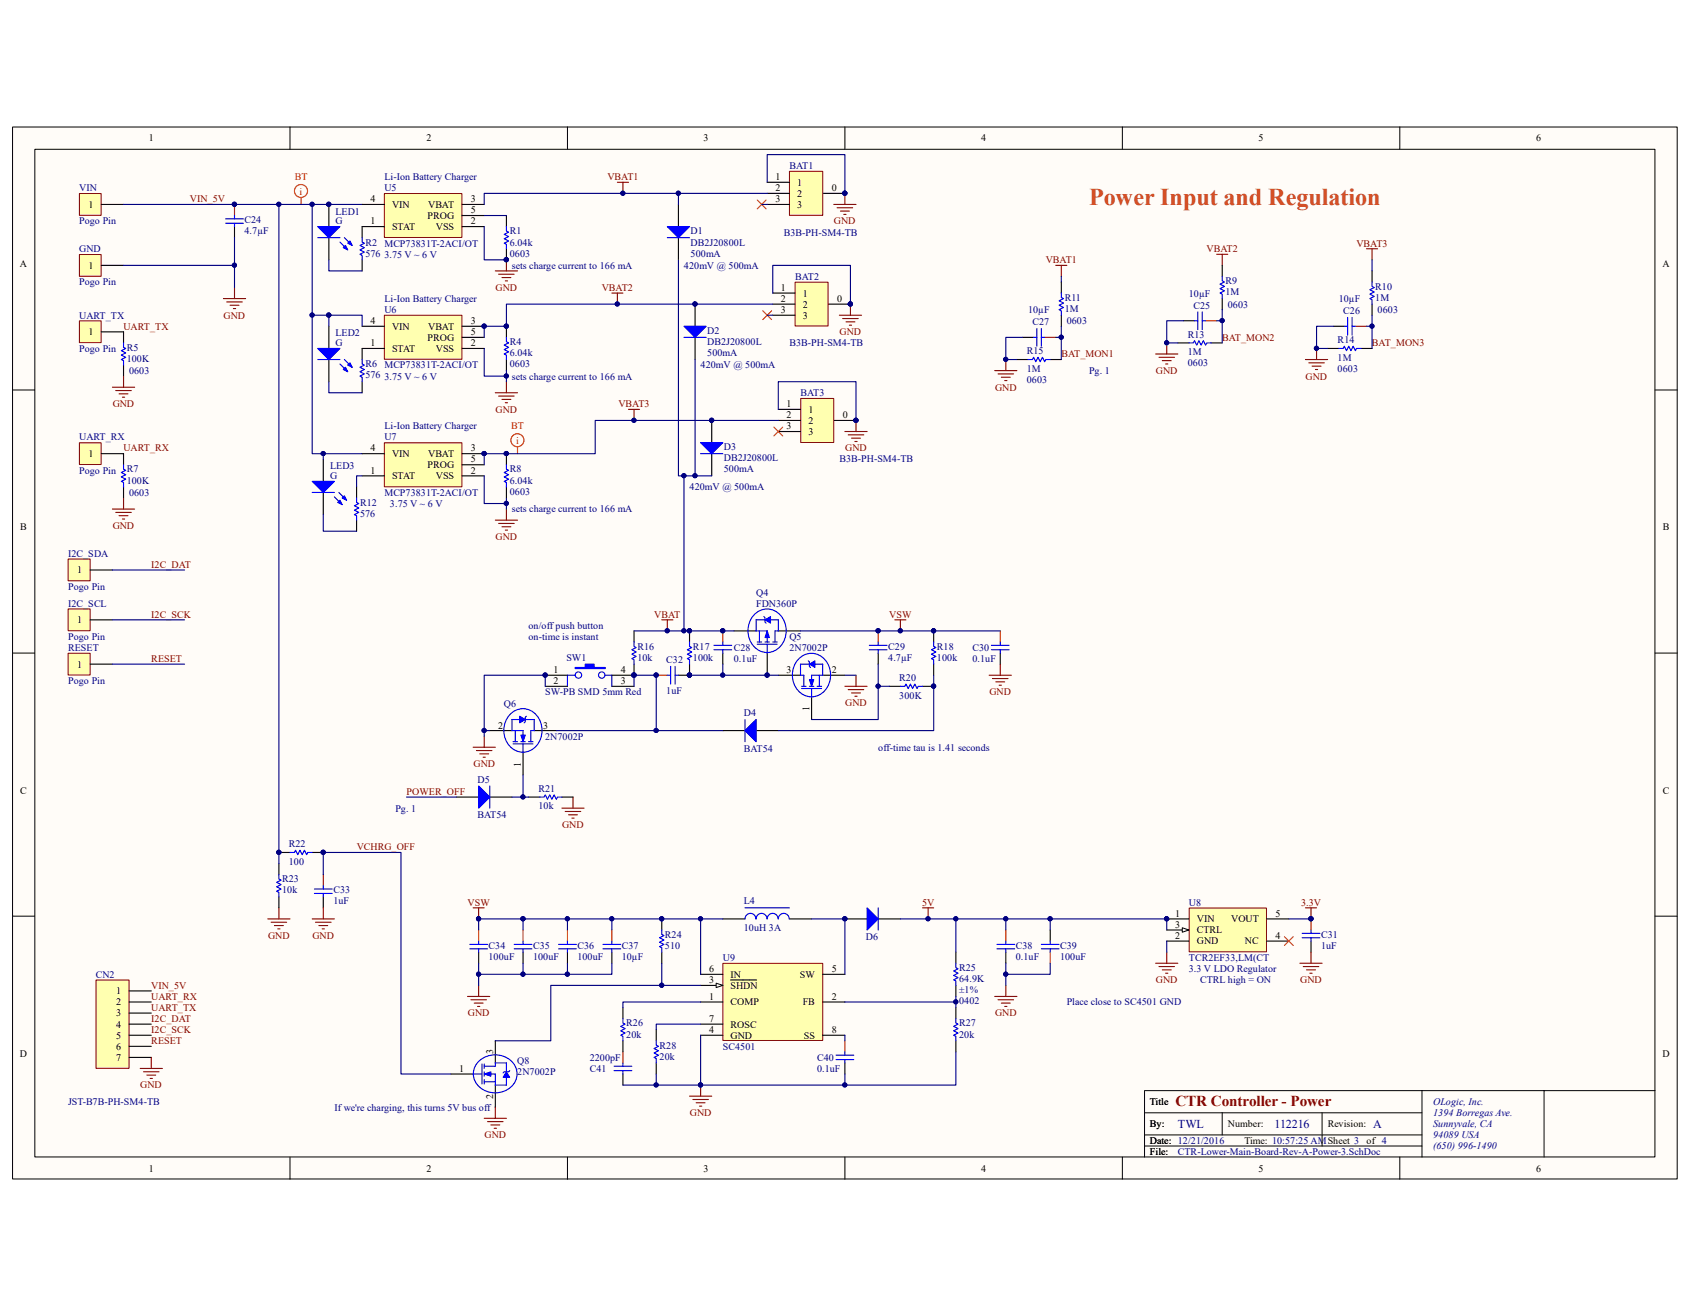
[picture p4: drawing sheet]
<svg xmlns="http://www.w3.org/2000/svg" width="279mm" height="216mm" viewBox="0 0 279 216" stroke-linecap="round" stroke-linejoin="round" font-family="sans-serif">
<path d="M2.1 21h275.2v173.9h-275.2z" fill="#fffcf8"/>
<path d="M2.1 21h275.2v173.9h-275.2z" fill="none" stroke="#000" stroke-width=".17"/>
<path d="M5.8 24.7h267.8v166.6h-267.8z" fill="#fffcf8"/>
<g fill="none" stroke="#000" stroke-width=".17">
<path d="M5.8 24.7h267.8v166.6h-267.8zM47.9 21v3.6M93.8 21v3.6M139.7 21v3.6M185.6 21v3.6M231.4 21v3.6M2.1 64.5h3.6M273.6 64.5h3.7M2.1 108h3.6M273.6 108h3.7M2.1 151.5h3.6M273.6 151.5h3.7"/>
<path d="M47.9 191.3v3.6M93.8 191.3v3.6M139.7 191.3v3.6M185.6 191.3v3.6M189.2 184h45.9M189.2 189.5h45.9M189.2 187.6h45.9M202.1 184v3.6M218.6 184v5.5M231.4 191.3v3.6M235.1 180.3v11M255.3 180.3h-66.1v11"/>
<path d="M273.6 180.3h-18.3v11"/>
</g>
<path d="M38.8 33.8v1.8" fill="none" stroke="#bf0000" stroke-width=".18"/>
<circle cx="38.8" cy="33.8" r=".34" fill="#000080" stroke="#000080" stroke-width=".17"/>
<path d="M38.8 37.5v1.8M53.4 75.9v3.7M53.4 81.4v3.7" fill="none" stroke="#000" stroke-width=".18"/>
<path d="M37.3 36.9h2.9M37.3 36.2h2.9M38.8 35.6v.6M38.8 36.9v.6" fill="none" stroke="#00f" stroke-width=".18"/>
<path d="M51.6 79.6h3.7l-1.9 1.8z" fill="#00f"/>
<path d="M51.6 79.6h3.7l-1.9 1.8zM55.3 82.1l1.3 1.3M56 81.4l1.3 1.3" fill="none" stroke="#00f" stroke-width=".18"/>
<path d="M55.8 83.1l.4-.4 .4 .7z" fill="#00f"/>
<path d="M55.8 83.1l.4-.4 .4 .7z" fill="none" stroke="#00f" stroke-width=".18"/>
<path d="M56.9 82l.4 .7-.7-.4z" fill="#00f"/>
<g fill="none" stroke="#00f" stroke-width=".18">
<path d="M51.6 81.4h3.7M56.9 82l.4 .7-.7-.4zM59 82.3v.8l.3 .1-.7 .4 .7 .4-.7 .3 .7 .4-.7 .4 .4 .2v.7M132.5 113.8h3.3M132.5 113.5h.8M132.9 111.6v1.9M133.8 113.5h.7M134.2 113.8v1.5M135.1 113.5h.7M135.5 111.6v1.9M136 111.6h-1.8v1.9M143.7 107.4h3"/>
<path d="M143.7 106.7h3M145.2 106.1v.6M145.2 107.4v.6M163.9 107.4h2.9M163.9 106.7h2.9M165.4 106.1v.6M165.4 107.4v.6M46.1 144.6v.7l.4 .2-.8 .4 .8 .3-.8 .4 .8 .4-.8 .3 .4 .2v.7M47.9 140.9h.8l.2-.3 .3 .7 .4-.7 .4 .7 .3-.7 .4 .7 .2-.4h.7M52 147.7h2.9M52 147h2.9M53.4 146.4v.6"/>
<path d="M53.4 147.7v.5"/>
</g>
<g fill="none" stroke="#800000" stroke-width=".18">
<path d="M36.9 49.4h3.7M37.5 49.9h2.6M38 50.5h1.5M38.6 51h.4M38.8 47.5v1.9M109.4 102.5h1.8M110.3 102.5v1.8M139.7 113.5h3.7M140.2 114h2.6M140.8 114.6h1.5M141.3 115.1h.4M141.5 111.6v1.9"/>
<path d="M163.5 111.6h3.7M164.1 112.2h2.6M164.6 112.7h1.5M165.2 113.3h.4M165.4 109.8v1.8M78.2 123.5h3.7M78.8 124.1h2.5M79.3 124.6h1.5M79.9 125.2h.3M80.1 121.7v1.8M92.9 133.6h3.7M93.4 134.1h2.6"/>
<path d="M94 134.7h1.5M94.5 135.2h.4M94.7 131.8v1.8M44.3 151.9h3.6M44.8 152.5h2.6M45.4 153h1.4M45.9 153.6h.4M46.1 150.1v1.8M51.6 151.9h3.7M52.2 152.5h2.5M52.7 153h1.5M53.3 153.6h.3"/>
<path d="M53.4 150.1v1.8"/>
</g>
<path d="M59 80.5v1.8M59 86v1.8M128.7 111.6h3.6M134.2 115.3v3.6M136 111.6h3.7M145.2 108v1.8M165.4 108v1.8M46.1 140.9h1.8M46.1 142.8v1.8M46.1 148.2v1.9M51.6 140.9h1.8M53.4 148.2v1.9" fill="none" stroke="#000" stroke-width=".18"/>
<path d="M145.2 104.3v1.8M165.4 104.3v1.8M53.4 144.6v1.8" fill="none" stroke="#bf0000" stroke-width=".18"/>
<g fill="#000080" stroke="#000080" stroke-width=".17">
<circle cx="145.2" cy="104.3" r=".34"/>
<circle cx="110.3" cy="104.3" r=".34"/>
<circle cx="46.1" cy="140.9" r=".34"/>
<circle cx="53.4" cy="140.9" r=".34"/>
</g>
<g fill="none" stroke="#f00" stroke-width=".18">
<path d="M49.8 32.7v1.1M85.6 73.9v1.1"/>
<circle cx="49.8" cy="31.6" r="1.08"/>
<circle cx="85.5" cy="72.8" r="1.08"/>
</g>
<path d="M133.8 112.4h.7l-.3 1.1z" fill="#00f"/>
<path d="M133.8 112.4h.7l-.3 1.1z" fill="none" stroke="#00f" stroke-width=".17"/>
<path d="M133.8 109.8h-1.5v1.8h.6M134.7 109.8h1.3v1.8" fill="none" stroke="#00f" stroke-width=".18"/>
<path d="M133.8 109.8l.9-.6v1.1z" fill="#00f"/>
<path d="M133.8 109.8l.9-.6v1.1z" fill="none" stroke="#00f" stroke-width=".17"/>
<path d="M125.2 106.5h3.3M125.2 106.1h.7M125.6 104.3v1.8M126.5 102.5h-1.5v1.8h1.8v1.8M126.5 106.1h.7M126.8 106.5v1.5M127.4 102.5h1.3v1.8M127.8 106.1h.7M128.1 104.3v1.8M131.9 109.1a2.98 2.98 0 0 1 5.2 1.1 3.6 3.6 0 0 1-2.9 5 3.6 3.6 0 0 1-2.7-5.6zM133.6 109.2l.2 .2v.8l.2 .1" fill="none" stroke="#00f" stroke-width=".18"/>
<path d="M121.3 104.3h3.7M126.8 108v3.6M128.7 104.3h3.6" fill="none" stroke="#000" stroke-width=".18"/>
<circle cx="126.8" cy="111.6" r=".34" fill="#000080" stroke="#000080" stroke-width=".17"/>
<path d="M126.5 102.5l.9-.6v1.1z" fill="#00f"/>
<path d="M126.5 102.5l.9-.6v1.1z" fill="none" stroke="#00f" stroke-width=".17"/>
<path d="M124.6 101.7a2.98 2.98 0 0 1 5.1 1.2 3.6 3.6 0 0 1-2.9 5 3.6 3.6 0 0 1-2.6-5.6zM126.3 101.9l.2 .2v.7l.2 .2M128.1 104.3h.6" fill="none" stroke="#00f" stroke-width=".18"/>
<path d="M126.8 104.3l.4 1.1h-.7z" fill="#00f"/>
<path d="M126.8 104.3l.4 1.1h-.7z" fill="none" stroke="#00f" stroke-width=".17"/>
<circle cx="126.8" cy="111.6" r=".34" fill="#000080" stroke="#000080" stroke-width=".17"/>
<path d="M119.5 120.8h3.7M125 120.8h3.7" fill="none" stroke="#000" stroke-width=".18"/>
<path d="M123.2 120.8l1.8-1.9v3.7z" fill="#00f"/>
<g fill="none" stroke="#00f" stroke-width=".18">
<path d="M95.1 111.6h-1.3v1.9M100.1 111.6h1.1v1.9M110.3 111.6h.6M110.9 110.2v2.9M111.6 110.2v2.9M111.6 111.6h.6M114 106.1v.8l.4 .1-.8 .4 .8 .4-.8 .3 .8 .4-.8 .4 .4 .2v.7M123.2 118.9v3.7M123.2 120.8l1.8-1.9v3.7z"/>
<circle cx="95.6" cy="111.6" r=".53"/>
<circle cx="99.5" cy="111.6" r=".53"/>
</g>
<path d="M90.1 111.6h3.7M90.1 113.5h3.7M101.2 111.6h3.6M101.2 113.5h3.6M114 104.3v1.8M114 109.8v1.8h-1.8" fill="none" stroke="#000" stroke-width=".18"/>
<g fill="#000080" stroke="#000080" stroke-width=".17">
<circle cx="114" cy="104.3" r=".34"/>
<circle cx="114" cy="111.6" r=".34"/>
<circle cx="108.5" cy="111.6" r=".34"/>
<circle cx="90.1" cy="111.6" r=".34"/>
<circle cx="104.8" cy="111.6" r=".34"/>
</g>
<path d="M108.5 111.6h1.8" fill="none" stroke="#bf0000" stroke-width=".18"/>
<path d="M95.1 110.3h1.7v-.5h1.4v.5h1.9v.2h-5z" fill-rule="evenodd" fill="#00f"/>
<path d="M95.1 110.3h1.7v-.5h1.4v.5h1.9v.2h-5zM104.8 106.1v.8l.4 .1-.7 .4 .7 .4-.7 .3 .7 .4-.7 .4 .3 .2v.7M84.6 120.8h1.9v1.8M84.8 123h3.3M84.8 122.6h.8M85.2 120.8v1.8M86.1 122.6h.7M86.5 123v1.4M87.4 122.6h.7M87.8 120.8v1.8" fill="none" stroke="#00f" stroke-width=".18"/>
<g fill="#000080" stroke="#000080" stroke-width=".17">
<circle cx="90.1" cy="111.6" r=".34"/>
<circle cx="104.8" cy="111.6" r=".34"/>
</g>
<path d="M104.8 104.3v1.8M104.8 109.8v1.8M81 120.8h3.6M86.5 124.4v3.7M88.3 120.8h3.7" fill="none" stroke="#000" stroke-width=".18"/>
<path d="M86.1 121.5h.7l-.3 1.1z" fill="#00f"/>
<path d="M86.1 121.5h.7l-.3 1.1z" fill="none" stroke="#00f" stroke-width=".17"/>
<path d="M85.9 118.9h-1.3v1.9M86.8 118.9h1.5v1.9h-.5" fill="none" stroke="#00f" stroke-width=".18"/>
<path d="M85.9 118.4l.9 .5-.9 .6z" fill="#00f"/>
<path d="M85.9 118.4l.9 .5-.9 .6z" fill="none" stroke="#00f" stroke-width=".17"/>
<path d="M84.2 118.2a2.98 2.98 0 0 1 5.2 1.2 3.6 3.6 0 0 1-2.9 5 3.6 3.6 0 0 1-2.7-5.7zM87 118.4l-.2 .2v.7l-.1 .2M118 107.4h3M118 106.7h3M119.5 106.1v.6M119.5 107.4v.6M148.9 113.5h.7l.2-.4 .3 .7 .4-.7 .4 .7 .3-.7 .4 .7 .2-.3h.7M154.4 106.1v.8l.3 .1-.7 .4 .7 .4-.7 .3 .7 .4-.7 .4 .4 .2v.7M89.2 131.8h.8l.1-.4 .4 .7 .4-.7 .3 .7 .4-.7 .4 .7 .2-.3h.7" fill="none" stroke="#00f" stroke-width=".18"/>
<path d="M119.5 108v1.8M147 113.5h1.9M152.5 113.5h1.9M154.4 104.3v1.8M154.4 109.8v1.8M75.5 131.8h3.6M81 131.8h3.6M87.4 131.8h1.8M92.9 131.8h1.8" fill="none" stroke="#000" stroke-width=".18"/>
<path d="M119.5 104.3v1.8" fill="none" stroke="#bf0000" stroke-width=".18"/>
<g fill="#000080" stroke="#000080" stroke-width=".17">
<circle cx="119.5" cy="104.3" r=".34"/>
<circle cx="154.3" cy="104.3" r=".34"/>
<circle cx="154.3" cy="113.4" r=".34"/>
<circle cx="141.5" cy="69.5" r=".34"/>
</g>
<path d="M139.7 71.3h3.7M140.2 71.9h2.6M140.8 72.4h1.5M141.3 73h.4M141.5 69.5v1.8" fill="none" stroke="#800000" stroke-width=".18"/>
<path d="M79.1 129.9l1.9 1.9-1.9 1.8z" fill="#00f"/>
<path d="M79.1 129.9l1.9 1.9-1.9 1.8zM81 129.9v3.7" fill="none" stroke="#00f" stroke-width=".18"/>
<path d="M147.9 102.5h1.9M148.9 102.5v1.8" fill="none" stroke="#800000" stroke-width=".18"/>
<circle cx="148.8" cy="104.3" r=".34" fill="#000080" stroke="#000080" stroke-width=".17"/>
<path d="M119.5 159.3h16.5v12.7h-16.5z" fill="#ffffb0"/>
<path d="M119.5 159.3h16.5v12.7h-16.5z" fill="none" stroke="#800000" stroke-width=".17"/>
<path d="M115.8 165.6h3.7M115.8 162.9h3.7M136 165.6h3.7" fill="none" stroke="#000" stroke-width=".18"/>
<path d="M118.4 162.5l1.1 .4-1.1 .4z" fill="#fffcf8"/>
<path d="M118.4 162.5l1.1 .4-1.1 .4z" fill="none" stroke="#000" stroke-width=".17"/>
<g fill="none" stroke="#000" stroke-width=".18">
<path d="M79.1 157.4v1.8M86.5 157.4v1.8M93.8 157.4v1.8M101.2 157.4v1.8M119.5 151.9h3.7M130.5 151.9h3.7M139.7 151.9h3.7M145.2 151.9h3.7M166.3 157.4v1.8M173.6 153.7v1.9M103 166.6v1.8M103 172.1v1.8"/>
<path d="M103 177.5v1.9M108.5 170.2v1.9M108.5 175.7v1.8M115.8 171.1h3.7M115.8 161.1h3.7M115.8 169.3h3.7M120.8 162h.8M121.7 162h3.4M136 171.1h3.7M136 161.1h3.7M139.7 175.7v1.8"/>
</g>
<g fill="none" stroke="#00f" stroke-width=".18">
<path d="M77.7 156.9h2.9M77.7 156.1h2.9M79.1 155.6v.5M79.1 156.9v.5M85 156.9h2.9M85 156.1h2.9M86.5 155.6v.5M86.5 156.9v.5M92.3 156.9h3M92.3 156.1h3M93.8 155.6v.5M93.8 156.9v.5"/>
<path d="M99.7 156.9h2.9M99.7 156.1h2.9M101.2 155.6v.5M101.2 156.9v.5M123.2 150.1h7.3M123.2 151.9a.9 .9 0 0 1 .9-.9 .9 .9 0 0 1 .9 .9 .92 .92 0 0 1 .9-.9 .92 .92 0 0 1 .9 .9M126.8 151.9a.9 .9 0 0 1 .9-.9 .9 .9 0 0 1 .9 .9M128.7 151.9a.9 .9 0 0 1 .9-.9 .9 .9 0 0 1 .9 .9M164.8 156.9h3M164.8 156.1h3M166.3 155.6v.5M166.3 156.9v.5"/>
<path d="M172.2 156.9h2.9M172.2 156.1h2.9M173.6 155.6v.5M173.6 156.9v.5M101.5 177h3M101.5 176.3h3M103 175.7v.6M103 177v.5M103 168.4v.7l.4 .2-.8 .4 .8 .3-.8 .4 .8 .4-.8 .3 .4 .2v.8M108.5 172.1v.7l.4 .2-.8 .3 .8 .4-.8 .4 .8 .3-.8 .4 .4 .2v.7M138.2 175.2h2.9M138.2 174.4h2.9"/>
<path d="M139.7 173.9v.5M139.7 175.2v.5"/>
</g>
<path d="M101.2 153.7v1.9M166.3 153.7v1.9M103 173.9v1.8M139.7 172.1v1.8" fill="none" stroke="#bf0000" stroke-width=".18"/>
<g fill="none" stroke="#800000" stroke-width=".18">
<path d="M77.3 164.7h3.7M77.9 165.3h2.5M78.4 165.8h1.5M79 166.4h.3M79.1 162.9v1.8M115.8 179.4v1.8M164.5 164.7h3.6M165 165.3h2.6M165.6 165.8h1.4M166.1 166.4h.4M166.3 162.9v1.8M114 181.2h3.7"/>
<path d="M114.5 181.8h2.6M115.1 182.3h1.5M115.6 182.9h.4"/>
</g>
<g fill="#000080" stroke="#000080" stroke-width=".17">
<circle cx="115.8" cy="179.4" r=".34"/>
<circle cx="139.7" cy="151.9" r=".34"/>
</g>
<path d="M79.1 153.7v1.9M86.5 153.7v1.9M93.8 153.7v1.9M173.6 157.4v1.8" fill="none" stroke="#de4f16" stroke-width=".18"/>
<path d="M143.4 150.1l1.8 1.8-1.8 1.8z" fill="#00f"/>
<g fill="none" stroke="#00f" stroke-width=".18">
<path d="M109.4 153.7v.8l.4 .2-.8 .3 .8 .4-.8 .4 .8 .3-.8 .4 .4 .2v.7M143.4 150.1l1.8 1.8-1.8 1.8zM145.2 150.1v3.6M158 159.2v.8l.4 .2-.7 .3 .7 .4-.7 .4 .7 .3-.7 .4 .3 .2v.7M78.2 177.5h1.5M79.7 175.9v3.3M80.1 176.3h1.8M80.1 177.5h1.8v1.9M80.1 178.8h1.8M80.1 175.9v.7M80.1 177.2v.7M80.1 178.5v.7"/>
<path d="M158 168.4v.7l.4 .2-.7 .4 .7 .3-.7 .4 .7 .4-.7 .3 .3 .2v.8"/>
</g>
<g fill="#000080" stroke="#000080" stroke-width=".17">
<circle cx="139.7" cy="151.9" r=".34"/>
<circle cx="109.4" cy="151.9" r=".34"/>
</g>
<path d="M109.4 151.9v1.8M109.4 157.4v1.8M158 157.4v1.8M74.5 177.5h3.7M81.9 172.1v3.6M81.9 179.4v3.6M158 162.9v1.8M158 166.6v1.8M158 172.1v1.8" fill="none" stroke="#000" stroke-width=".18"/>
<path d="M80.1 177.5l1.1-.3v.7z" fill="#00f"/>
<path d="M80.1 177.5l1.1-.3v.7z" fill="none" stroke="#00f" stroke-width=".17"/>
<path d="M81.9 176.3v-.6h1.8v1.5M83.7 178.1v1.3h-1.8" fill="none" stroke="#00f" stroke-width=".18"/>
<path d="M83.7 177.2l.6 .9h-1.1z" fill="#00f"/>
<path d="M83.7 177.2l.6 .9h-1.1z" fill="none" stroke="#00f" stroke-width=".17"/>
<path d="M79.3 175.3a3.8 3.8 0 0 1 6.1 1.6 3.4 3.4 0 0 1-4.3 3.7 3 3 0 0 1-2.6-2 3 3 0 0 1 .8-3.3zM84.3 177l-.2 .2h-.7l-.2 .2" fill="none" stroke="#00f" stroke-width=".18"/>
<path d="M78.2 150.1h1.9M79.1 150.1v1.8M152.5 150.1h1.9M153.4 150.1v1.8M80.1 184.9h3.6M80.6 185.4h2.6M81.2 186h1.4M81.7 186.5h.4M81.9 183v1.9" fill="none" stroke="#800000" stroke-width=".18"/>
<g fill="#000080" stroke="#000080" stroke-width=".17">
<circle cx="79.1" cy="151.9" r=".34"/>
<circle cx="153.4" cy="151.9" r=".34"/>
</g>
<path d="M11.3 108h3.6v3.6h-3.6z" fill="#ffffb0"/>
<path d="M11.3 108h3.6v3.6h-3.6z" fill="none" stroke="#800000" stroke-width=".17"/>
<path d="M14.9 109.8h3.7" fill="none" stroke="#000" stroke-width=".18"/>
<path d="M11.3 100.7h3.6v3.6h-3.6z" fill="#ffffb0"/>
<path d="M11.3 100.7h3.6v3.6h-3.6z" fill="none" stroke="#800000" stroke-width=".17"/>
<path d="M14.9 102.5h3.7" fill="none" stroke="#000" stroke-width=".18"/>
<path d="M11.3 92.5h3.6v3.5h-3.6z" fill="#ffffb0"/>
<path d="M11.3 92.4h3.6v3.6h-3.6z" fill="none" stroke="#800000" stroke-width=".17"/>
<path d="M14.9 94.2h3.7" fill="none" stroke="#000" stroke-width=".18"/>
<path d="M13.2 73.2h3.5v3.6h-3.5z" fill="#ffffb0"/>
<path d="M13.1 73.2h3.6v3.6h-3.6z" fill="none" stroke="#800000" stroke-width=".17"/>
<path d="M16.8 75h3.6" fill="none" stroke="#000" stroke-width=".18"/>
<path d="M13.2 53.1h3.5v3.5h-3.5z" fill="#ffffb0"/>
<path d="M13.1 53h3.6v3.6h-3.6z" fill="none" stroke="#800000" stroke-width=".17"/>
<path d="M16.8 54.9h3.6" fill="none" stroke="#000" stroke-width=".18"/>
<path d="M13.2 42.1h3.5v3.6h-3.5z" fill="#ffffb0"/>
<path d="M13.1 42.1h3.6v3.6h-3.6z" fill="none" stroke="#800000" stroke-width=".17"/>
<path d="M16.8 43.9h3.6" fill="none" stroke="#000" stroke-width=".18"/>
<path d="M13.2 32h3.5v3.6h-3.5z" fill="#ffffb0"/>
<path d="M13.1 32h3.6v3.6h-3.6z" fill="none" stroke="#800000" stroke-width=".17"/>
<path d="M16.8 33.8h3.6" fill="none" stroke="#000" stroke-width=".18"/>
<path d="M15.9 162.1h5.4v14.5h-5.4z" fill="#ffffb0"/>
<path d="M15.9 162h5.4v14.6h-5.4z" fill="none" stroke="#800000" stroke-width=".17"/>
<path d="M137.8 69.5h3.7M21.3 163.8h3.7M21.3 165.6h3.7M21.3 167.5h3.7M21.3 169.3h3.7M21.3 171.1h3.7M21.3 173h3.7M21.3 174.8h3.7" fill="none" stroke="#000" stroke-width=".18"/>
<path d="M23.2 176.6h3.6M23.7 177.2h2.6M24.3 177.7h1.4M24.8 178.3h.4M25 174.8v1.8" fill="none" stroke="#800000" stroke-width=".18"/>
<circle cx="141.5" cy="69.5" r=".34" fill="#000080" stroke="#000080" stroke-width=".17"/>
<path d="M132.4 65.9h5.4v7.3h-5.4z" fill="#ffffb0"/>
<path d="M132.4 65.9h5.4v7.3h-5.4z" fill="none" stroke="#800000" stroke-width=".17"/>
<path d="M128.7 67.7h3.6M128.7 69.5h3.6M128.7 71.3h3.6" fill="none" stroke="#000" stroke-width=".18"/>
<circle cx="141.5" cy="69.5" r=".34" fill="#000080" stroke="#000080" stroke-width=".17"/>
<path d="M81.9 64.9h3.7M82.4 65.5h2.6M83 66h1.5M83.5 66.6h.4M83.7 63.1v1.8" fill="none" stroke="#800000" stroke-width=".18"/>
<path d="M63.6 32h12.8v7.2h-12.8z" fill="#ffffb0"/>
<path d="M63.5 32h12.9v7.2h-12.9z" fill="none" stroke="#800000" stroke-width=".17"/>
<path d="M59.9 33.8h3.6M59.9 37.5h3.6M76.4 33.8h3.7M76.4 37.5h3.7M76.4 35.6h3.7M136.9 50.3h3.7" fill="none" stroke="#000" stroke-width=".18"/>
<path d="M138.8 52.1h3.6M139.3 52.7h2.6M139.9 53.2h1.4M140.4 53.8h.4M140.6 50.3v1.8" fill="none" stroke="#800000" stroke-width=".18"/>
<circle cx="140.6" cy="50.3" r=".34" fill="#000080" stroke="#000080" stroke-width=".17"/>
<path d="M131.5 46.7h5.4v7.2h-5.4z" fill="#ffffb0"/>
<path d="M131.4 46.7h5.5v7.2h-5.5z" fill="none" stroke="#800000" stroke-width=".17"/>
<path d="M136 32h3.7M127.8 48.4h3.6M127.8 50.3h3.6M127.8 52.1h3.6" fill="none" stroke="#000" stroke-width=".18"/>
<g fill="#000080" stroke="#000080" stroke-width=".17">
<circle cx="140.6" cy="50.3" r=".34"/>
<circle cx="139.7" cy="31.9" r=".34"/>
</g>
<path d="M126.1 51.4l1.5 1.4M127.6 51.4l-1.5 1.4" fill="none" stroke="#f00" stroke-width=".17"/>
<path d="M137.8 33.8h3.7M138.4 34.3h2.6M138.9 34.9h1.5M139.5 35.4h.4M139.7 32v1.8" fill="none" stroke="#800000" stroke-width=".18"/>
<path d="M130.6 28.4h5.4v7.2h-5.4z" fill="#ffffb0"/>
<path d="M130.5 28.3h5.5v7.3h-5.5z" fill="none" stroke="#800000" stroke-width=".17"/>
<path d="M126.8 30.1h3.7M126.8 32h3.7M126.8 33.8h3.7M54.4 53.9v3.7M54.4 59.4v3.7M59.9 57.6v1.8M59.9 63.1v1.8" fill="none" stroke="#000" stroke-width=".18"/>
<circle cx="139.7" cy="31.9" r=".34" fill="#000080" stroke="#000080" stroke-width=".17"/>
<path d="M125.2 33.1l1.5 1.4M126.7 33.1l-1.5 1.4" fill="none" stroke="#f00" stroke-width=".17"/>
<path d="M59.9 59.4v.8l.3 .2-.7 .3 .7 .4-.7 .3 .7 .4-.7 .4 .4 .2v.7" fill="none" stroke="#00f" stroke-width=".18"/>
<path d="M52.5 57.6h3.7l-1.8 1.8z" fill="#00f"/>
<path d="M52.5 57.6h3.7l-1.8 1.8zM56.9 59.4l1.3 1.3M56.2 60.2l1.3 1.2" fill="none" stroke="#00f" stroke-width=".18"/>
<path d="M56.8 61.1l.3-.4 .4 .7z" fill="#00f"/>
<path d="M56.8 61.1l.3-.4 .4 .7z" fill="none" stroke="#00f" stroke-width=".18"/>
<path d="M57.5 60.4l.4-.4 .3 .7z" fill="#00f"/>
<path d="M59.9 39.3v.7l.3 .2-.7 .4 .7 .3-.7 .4 .7 .4-.7 .3 .4 .2v.8M52.5 59.4h3.7M57.5 60.4l.4-.4 .3 .7z" fill="none" stroke="#00f" stroke-width=".18"/>
<path d="M54.4 33.8v3.7M54.4 39.3v3.7M59.9 37.5v1.8M59.9 43v1.8" fill="none" stroke="#000" stroke-width=".18"/>
<circle cx="54.4" cy="33.8" r=".34" fill="#000080" stroke="#000080" stroke-width=".17"/>
<path d="M52.5 37.5h3.7l-1.8 1.8z" fill="#00f"/>
<path d="M52.5 37.5h3.7l-1.8 1.8zM56.9 39.3l1.3 1.3M56.2 40l1.3 1.3" fill="none" stroke="#00f" stroke-width=".18"/>
<path d="M56.8 40.9l.3-.3 .4 .7z" fill="#00f"/>
<path d="M56.8 40.9l.3-.3 .4 .7z" fill="none" stroke="#00f" stroke-width=".18"/>
<path d="M57.5 40.2l.4-.4 .3 .8z" fill="#00f"/>
<path d="M52.5 39.3h3.7M57.5 40.2l.4-.4 .3 .8z" fill="none" stroke="#00f" stroke-width=".18"/>
<g fill="#000080" stroke="#000080" stroke-width=".17">
<circle cx="54.4" cy="33.8" r=".34"/>
<circle cx="83.7" cy="42.9" r=".34"/>
</g>
<path d="M81.9 44.8h3.7M82.4 45.3h2.6M83 45.9h1.5M83.5 46.4h.4M83.7 43v1.8" fill="none" stroke="#800000" stroke-width=".18"/>
<path d="M63.6 52.2h12.8v7.2h-12.8z" fill="#ffffb0"/>
<path d="M63.5 52.1h12.9v7.3h-12.9z" fill="none" stroke="#800000" stroke-width=".17"/>
<path d="M59.9 53.9h3.6M59.9 57.6h3.6M76.4 53.9h3.7M76.4 57.6h3.7M76.4 55.8h3.7" fill="none" stroke="#000" stroke-width=".18"/>
<circle cx="80" cy="53.9" r=".34" fill="#000080" stroke="#000080" stroke-width=".17"/>
<path d="M63.6 73.2h12.8v7.3h-12.8z" fill="#ffffb0"/>
<path d="M63.5 73.2h12.9v7.3h-12.9z" fill="none" stroke="#800000" stroke-width=".17"/>
<path d="M114.9 50.3v3.6M114.9 55.8v3.6M59.9 75h3.6M59.9 78.7h3.6M76.4 75h3.7M76.4 78.7h3.7M76.4 76.8h3.7" fill="none" stroke="#000" stroke-width=".18"/>
<g fill="#000080" stroke="#000080" stroke-width=".17">
<circle cx="80" cy="75" r=".34"/>
<circle cx="114.9" cy="50.3" r=".34"/>
</g>
<path d="M81.9 86h3.7M82.4 86.5h2.6M83 87.1h1.5M83.5 87.6h.4M83.7 84.2v1.8" fill="none" stroke="#800000" stroke-width=".18"/>
<path d="M113.1 53.9h3.6l-1.8 1.9z" fill="#00f"/>
<path d="M113.1 53.9h3.6l-1.8 1.9zM113.1 55.8h3.6" fill="none" stroke="#00f" stroke-width=".18"/>
<circle cx="114.9" cy="50.3" r=".34" fill="#000080" stroke="#000080" stroke-width=".17"/>
<path d="M112.2 33.8v3.7M112.2 39.3v3.7" fill="none" stroke="#000" stroke-width=".18"/>
<path d="M110.3 37.5h3.7l-1.8 1.8z" fill="#00f"/>
<path d="M110.3 37.5h3.7l-1.8 1.8zM110.3 39.3h3.7" fill="none" stroke="#00f" stroke-width=".18"/>
<path d="M117.7 69.5v3.7M117.7 75v3.7" fill="none" stroke="#000" stroke-width=".18"/>
<circle cx="117.7" cy="69.5" r=".34" fill="#000080" stroke="#000080" stroke-width=".17"/>
<path d="M115.8 73.2h3.7l-1.8 1.8z" fill="#00f"/>
<g fill="none" stroke="#00f" stroke-width=".18">
<path d="M83.7 37.5v.7l.4 .2-.7 .3 .7 .4-.7 .4 .7 .3-.7 .4 .3 .2v.7M20.4 56.7v.7l.4 .2-.7 .4 .7 .3-.7 .4 .7 .4-.7 .3 .3 .2v.8M83.7 55.8v.7l.4 .2-.7 .4 .7 .3-.7 .4 .7 .4-.7 .3 .3 .2v.7M170 59.4h.7l.2-.3 .3 .7 .4-.7 .4 .7 .3-.7 .4 .7 .2-.4h.7M170.9 55.8h.5M171.4 54.3v2.9M172.2 54.3v2.9M172.2 55.8h.5M175.5 48.4v.8l.3 .2-.7 .3 .7 .4-.7 .4 .7 .3-.7 .4 .4 .2v.7M196.6 56.7h.7l.2-.4 .3 .8 .4-.8 .4 .8 .3-.8 .4 .8 .2-.4h.7M197.5 53h.5M198 51.6v2.9"/>
<path d="M198.8 51.6v2.9M198.8 53h.5M202.1 45.7v.7l.3 .2-.7 .4 .7 .3-.7 .4 .7 .4-.7 .3 .4 .2v.8M221.3 57.6h.8l.1-.4 .4 .8 .4-.8 .3 .8 .4-.8 .4 .8 .2-.4h.7M222.2 53.9h.6M222.8 52.5v2.9M223.5 52.5v2.9M223.5 53.9h.6M226.8 46.6v.7l.4 .2-.7 .4 .7 .4-.7 .3 .7 .4-.7 .4 .3 .1v.8M20.4 76.8v.8l.4 .1-.7 .4 .7 .4-.7 .3 .7 .4-.7 .4 .3 .2v.7M83.7 76.8v.8l.4 .1-.7 .4 .7 .4-.7 .3 .7 .4-.7 .4 .3 .2v.7M115.8 73.2h3.7l-1.8 1.8z"/>
<path d="M115.8 75h3.7"/>
</g>
<g fill="#000080" stroke="#000080" stroke-width=".17">
<circle cx="117.7" cy="69.5" r=".34"/>
<circle cx="83.7" cy="42.9" r=".34"/>
<circle cx="83.7" cy="53.9" r=".34"/>
<circle cx="83.7" cy="75" r=".34"/>
<circle cx="166.3" cy="59.4" r=".34"/>
<circle cx="192.9" cy="56.7" r=".34"/>
<circle cx="217.6" cy="57.6" r=".34"/>
<circle cx="103" cy="31.9" r=".34"/>
<circle cx="102.1" cy="50.3" r=".34"/>
<circle cx="104.8" cy="69.5" r=".34"/>
</g>
<g fill="none" stroke="#000" stroke-width=".18">
<path d="M83.7 35.6v1.9M20.4 54.9v1.8M83.7 41.1v1.9M83.7 53.9v1.9M83.7 59.4v1.9M168.1 59.4h1.9M169 55.8h1.9M173.6 59.4h1.9M175.5 46.6v1.8M175.5 52.1v1.8M194.7 56.7h1.9M195.6 53h1.9"/>
<path d="M200.2 56.7h1.9M202.1 43.9v1.8M202.1 49.4v1.8M219.5 57.6h1.8M220.4 53.9h1.8M225 57.6h1.8M226.8 44.8v1.8M226.8 50.3v1.8M20.4 60.4v1.8M20.4 75v1.8M83.7 75v1.8M20.4 80.5v1.8"/>
<path d="M83.7 80.5v1.8"/>
</g>
<g fill="none" stroke="#800000" stroke-width=".18">
<path d="M102.1 30.1h1.8M103 30.1v1.9M101.2 48.4h1.8M102.1 48.4v1.9M166.3 59.4v1.9M174.5 43.9h1.9M175.5 43.9v1.8M191.1 58.5h3.6M191.6 59.1h2.6M192.2 59.6h1.4M192.9 56.7v1.8M201.1 42h1.9"/>
<path d="M202.1 42v1.9M215.8 59.4h3.7M216.4 60h2.5M217.7 57.6v1.8M225.9 41.1h1.9M226.8 41.1v1.9M18.6 64h3.7M19.1 64.6h2.6M19.7 65.1h1.5M20.2 65.7h.4M20.4 62.2v1.8M103.9 67.7h1.8"/>
<path d="M104.8 67.7v1.8M164.5 61.3h3.6M165 61.8h2.6M165.6 62.4h1.4M166.1 62.9h.4M192.7 60.2h.4M216.9 60.5h1.5M217.5 61.1h.3M18.6 84.2h3.7M19.1 84.7h2.6M19.7 85.3h1.5M20.2 85.8h.4"/>
<path d="M20.4 82.3v1.9"/>
</g>
<path d="M172.7 55.8h1.8M199.3 53h1.8M224.1 53.9h1.8" fill="none" stroke="#bf0000" stroke-width=".18"/>
<path d="M127.9 70.6l1.5 1.5M129.4 70.6l-1.5 1.5" fill="none" stroke="#f00" stroke-width=".17"/>
<path d="M196.6 150.2h12.8v7.2h-12.8z" fill="#ffffb0"/>
<path d="M196.6 150.1h12.8v7.3h-12.8z" fill="none" stroke="#800000" stroke-width=".17"/>
<path d="M192.9 151.9h3.7M192.9 155.6h3.7M192.9 153.7h3.7" fill="none" stroke="#000" stroke-width=".18"/>
<circle cx="192.9" cy="151.9" r=".34" fill="#000080" stroke="#000080" stroke-width=".17"/>
<path d="M195.5 153.4l1.1 .3-1.1 .4z" fill="#fffcf8"/>
<path d="M195.5 153.4l1.1 .3-1.1 .4z" fill="none" stroke="#000" stroke-width=".17"/>
<path d="M209.4 155.6h3.7M209.4 151.9h3.7M216.7 155.6v1.8" fill="none" stroke="#000" stroke-width=".18"/>
<g fill="#000080" stroke="#000080" stroke-width=".17">
<circle cx="192.9" cy="151.9" r=".34"/>
<circle cx="216.7" cy="151.9" r=".34"/>
<circle cx="38.8" cy="43.8" r=".34"/>
<circle cx="104.8" cy="111.6" r=".34"/>
<circle cx="108.5" cy="111.6" r=".34"/>
<circle cx="108.5" cy="120.8" r=".34"/>
<circle cx="119.5" cy="111.6" r=".34"/>
<circle cx="145.2" cy="113.4" r=".34"/>
<circle cx="154.3" cy="113.4" r=".34"/>
<circle cx="139.7" cy="151.9" r=".34"/>
<circle cx="158" cy="165.6" r=".34"/>
<circle cx="139.7" cy="179.4" r=".34"/>
<circle cx="115.8" cy="179.4" r=".34"/>
<circle cx="115.8" cy="151.9" r=".34"/>
<circle cx="86.5" cy="151.9" r=".34"/>
<circle cx="93.8" cy="151.9" r=".34"/>
<circle cx="101.1" cy="151.9" r=".34"/>
<circle cx="86.5" cy="161" r=".34"/>
<circle cx="93.8" cy="161" r=".34"/>
<circle cx="79.1" cy="161" r=".34"/>
<circle cx="173.6" cy="151.9" r=".34"/>
<circle cx="166.3" cy="151.9" r=".34"/>
<circle cx="166.3" cy="161" r=".34"/>
<circle cx="158" cy="151.9" r=".34"/>
<circle cx="108.5" cy="179.4" r=".34"/>
<circle cx="109.4" cy="162.9" r=".34"/>
<circle cx="79.1" cy="151.9" r=".34"/>
<circle cx="126.8" cy="111.6" r=".34"/>
<circle cx="114" cy="111.6" r=".34"/>
<circle cx="109.4" cy="151.9" r=".34"/>
<circle cx="141.5" cy="69.5" r=".34"/>
<circle cx="140.6" cy="50.3" r=".34"/>
<circle cx="139.7" cy="31.9" r=".34"/>
<circle cx="51.6" cy="52.1" r=".34"/>
<circle cx="54.4" cy="52.1" r=".34"/>
<circle cx="83.7" cy="42.9" r=".34"/>
<circle cx="83.7" cy="62.2" r=".34"/>
<circle cx="114.9" cy="78.6" r=".34"/>
<circle cx="80" cy="120.8" r=".34"/>
<circle cx="90.1" cy="111.6" r=".34"/>
<circle cx="86.5" cy="131.7" r=".34"/>
<circle cx="83.7" cy="83.2" r=".34"/>
<circle cx="38.8" cy="33.8" r=".34"/>
<circle cx="46.1" cy="33.8" r=".34"/>
<circle cx="51.6" cy="33.8" r=".34"/>
<circle cx="54.4" cy="33.8" r=".34"/>
<circle cx="46.1" cy="140.9" r=".34"/>
<circle cx="53.4" cy="75" r=".34"/>
<circle cx="114.9" cy="50.3" r=".34"/>
<circle cx="102.1" cy="50.3" r=".34"/>
<circle cx="83.7" cy="53.9" r=".34"/>
<circle cx="80" cy="53.9" r=".34"/>
<circle cx="112.1" cy="31.9" r=".34"/>
<circle cx="103" cy="31.9" r=".34"/>
<circle cx="80" cy="75" r=".34"/>
<circle cx="83.7" cy="75" r=".34"/>
<circle cx="104.8" cy="69.5" r=".34"/>
<circle cx="117.7" cy="69.5" r=".34"/>
<circle cx="113.1" cy="78.6" r=".34"/>
<circle cx="175.4" cy="55.7" r=".34"/>
<circle cx="166.3" cy="59.4" r=".34"/>
<circle cx="202.1" cy="53" r=".34"/>
<circle cx="192.9" cy="56.7" r=".34"/>
<circle cx="226.8" cy="53.9" r=".34"/>
<circle cx="217.6" cy="57.6" r=".34"/>
<circle cx="119.5" cy="104.3" r=".34"/>
<circle cx="114" cy="104.3" r=".34"/>
<circle cx="113.1" cy="104.3" r=".34"/>
<circle cx="110.3" cy="104.3" r=".34"/>
<circle cx="145.2" cy="104.3" r=".34"/>
<circle cx="148.8" cy="104.3" r=".34"/>
<circle cx="154.3" cy="104.3" r=".34"/>
<circle cx="53.4" cy="140.9" r=".34"/>
<circle cx="153.4" cy="151.9" r=".34"/>
</g>
<path d="M191.1 159.2h3.6M191.6 159.8h2.6M192.9 157.4v1.8M214.9 159.2h3.7M215.5 159.8h2.5M215.8 150.1h1.9M216.7 150.1v1.8M216.7 157.4v1.8M192.2 160.3h1.4M192.7 160.9h.4M216 160.3h1.5M216.6 160.9h.3" fill="none" stroke="#800000" stroke-width=".18"/>
<path d="M216.7 151.9v1.8" fill="none" stroke="#bf0000" stroke-width=".18"/>
<path d="M215.3 155h2.9M215.3 154.3h2.9M216.7 153.7v.6M216.7 155v.6" fill="none" stroke="#00f" stroke-width=".18"/>
<path d="M212.3 154.8l1.5 1.5M213.8 154.8l-1.5 1.5" fill="none" stroke="#f00" stroke-width=".17"/>
<g fill="none" stroke="#000080" stroke-width=".18">
<path d="M20.4 33.8h39.5M38.8 39.3v4.6M46.1 33.8v109M51.6 33.8v41.2h8.3M80.1 37.5v5.5h3.6M80.1 35.6h3.6M112.2 32v1.8M125.9 33.8h.9M126.8 30.1v-4.5h12.9v6.4M126.8 32h-46.7v1.8M20.4 43.9h18.4v3.6M51.6 52.1h2.8"/>
<path d="M54.4 43v1.8h5.5M54.4 52.1h5.5v1.8M54.4 52.1v1.8M80.1 57.6v4.6h3.6v.9M112.2 43v35.7h5.5M114.9 59.4v19.3M126.8 52.1h1M127.8 48.4v-4.5h12.8v6.4M127.8 50.3h-44.1v3.6h-3.6v1.9M169 55.8h-2.7v3.6h1.8M174.5 55.8h1M175.5 53.9v5.5"/>
<path d="M175.5 45.7v.9M195.6 53h-2.7v3.7h1.8M201.1 53h1M202.1 51.2v5.5M220.4 53.9h-2.7v3.7h1.8M225.9 53.9h.9M226.8 52.1v5.5M226.8 43v1.8M53.4 75v.9M54.4 63.1v1.8h5.5M59.9 78.7h-.9v1.8M80.1 78.7v4.5h3.6v1"/>
<path d="M83.7 61.3v.9M113.1 78.7v25.6M128.7 67.7v-4.6h12.8v6.4M128.7 69.5h-30.3v5.5h-18.3v1.8M18.6 94.2h11.9M53.4 85.1v2.7h5.6M83.7 82.3v.9M18.6 102.5h11.9M18.6 109.8h11.9M90.1 113.5v-1.9h-10v9.2M104.8 113.5v-1.9h3.7v9.2h-16.5M104.8 104.3h16.5"/>
<path d="M114 111.6h14.7M119.5 109.8v1.8M132.3 104.3h33.1M139.7 111.6h1.8M145.2 109.8v9.1h-11M145.2 113.5h1.8M154.4 111.6v9.2h-25.7M67.2 131.8h8.3M81 120.8h-.9v.9M84.6 131.8h2.8M86.5 128.1v3.7M108.5 120.8h11"/>
<path d="M53.4 144.6v-3.7h12.9v36.6h8.2M79.1 159.2v1.9h22.1v-1.9M86.5 151.9h29.3M86.5 151.9v1.8M86.5 159.2v1.9M86.5 151.9h-7.4v1.8M93.8 151.9v1.8M93.8 159.2v1.9M101.2 151.9v1.8M109.4 159.2v3.7h6.4M119.5 151.9h-3.7v9.2M134.2 151.9h5.5v9.2"/>
<path d="M148.9 151.9h44v1.8M158 151.9v5.5M166.3 151.9v1.8M166.3 159.2v1.9M173.6 159.2v1.9h-7.3v1.8M173.6 151.9v1.8M192.9 155.6v1.8M213.1 151.9h3.6M79.1 161.1v1.8M108.5 177.5v1.9M109.4 162.9h-18.3v9.2h-9.2M115.8 165.6h-12.8v1"/>
<path d="M115.8 169.3h-7.3v.9M115.8 171.1v8.3M139.7 171.1v1M139.7 177.5v1.9M158 164.7v.9h-18.3M158 173.9v5.5h-55M158 165.6v1"/>
</g>
<text font-size="4" fill="#de4f16" x="180" y="33.9">Power Input and Regulation</text>
<text font-size="2.5" fill="#800000" x="194.4" y="182.9">CTR Controller - Power</text>
<g font-size="2" fill="#000080">
<text x="194.7" y="186.5">TWL</text>
<text x="210.7" y="186.5">112216</text>
<text x="227" y="186.5">A</text>
</g>
<g font-size="1.7">
<text x="24.6" y="23.4">1</text>
<text x="70.5" y="23.4">2</text>
<text x="116.3" y="23.4">3</text>
<text x="162.2" y="23.4">4</text>
<text x="208.1" y="23.4">5</text>
<text x="254" y="23.4">6</text>
<text x="128.2" y="29.8">1</text>
<text x="14.6" y="34.4">1</text>
<text x="61.3" y="33.4">4</text>
<text x="64.8" y="34.4">VIN</text>
<text x="70.8" y="34.4">VBAT</text>
<text x="77.9" y="33.4">3</text>
<text x="77.9" y="35.3">5</text>
<text x="128.2" y="31.6">2</text>
<text x="128.2" y="33.4">3</text>
<text x="131.8" y="30.7">1</text>
<text x="131.8" y="32.5">2</text>
<text x="131.8" y="34.4">3</text>
<text x="137.5" y="31.6">0</text>
<text x="61.3" y="37.1">1</text>
<text x="64.8" y="38">STAT</text>
<text x="70.7" y="36.2">PROG</text>
<text x="72.1" y="38">VSS</text>
<text x="77.9" y="37.1">2</text>
<text x="3.3" y="44.2">A</text>
<text x="14.6" y="44.4">1</text>
<text x="274.9" y="44.2">A</text>
<text x="61.3" y="53.6">4</text>
<text x="77.9" y="53.6">3</text>
<text x="129.1" y="48.1">1</text>
<text x="129.1" y="49.9">2</text>
<text x="129.1" y="51.8">3</text>
<text x="132.7" y="49">1</text>
<text x="132.7" y="50.8">2</text>
<text x="132.7" y="52.7">3</text>
<text x="138.4" y="49.9">0</text>
<text x="14.6" y="55.4">1</text>
<text x="61.3" y="57.2">1</text>
<text x="64.8" y="54.5">VIN</text>
<text x="64.8" y="58.2">STAT</text>
<text x="70.7" y="56.3">PROG</text>
<text x="70.8" y="54.5">VBAT</text>
<text x="72.1" y="58.2">VSS</text>
<text x="77.9" y="55.4">5</text>
<text x="77.9" y="57.2">2</text>
<text x="130" y="67.3">1</text>
<text x="130" y="69.1">2</text>
<text x="130" y="71">3</text>
<text x="133.6" y="68.2">1</text>
<text x="133.6" y="70.1">2</text>
<text x="133.6" y="71.9">3</text>
<text x="139.3" y="69.1">0</text>
<text x="14.6" y="75.6">1</text>
<text x="61.3" y="74.6">4</text>
<text x="64.8" y="75.6">VIN</text>
<text x="70.7" y="77.4">PROG</text>
<text x="70.8" y="75.6">VBAT</text>
<text x="77.9" y="74.6">3</text>
<text x="77.9" y="76.5">5</text>
<text x="61.3" y="78.3">1</text>
<text x="64.8" y="79.2">STAT</text>
<text x="72.1" y="79.2">VSS</text>
<text x="77.9" y="78.3">2</text>
<text x="3.3" y="87.7">B</text>
<text x="274.9" y="87.7">B</text>
<text x="12.8" y="94.8">1</text>
<text x="12.8" y="103">1</text>
<text x="12.8" y="110.4">1</text>
<text x="91.5" y="111.3">1</text>
<text x="91.5" y="113.1">2</text>
<text x="102.6" y="111.3">4</text>
<text x="102.6" y="113.1">3</text>
<text x="130" y="111.3">3</text>
<text x="137.5" y="111.3">2</text>
<text x="133.8" y="117.6" transform="rotate(-90 133.8 117.6)">1</text>
<text x="82.3" y="120.4">2</text>
<text x="89.8" y="120.4">3</text>
<text x="3.3" y="131.2">C</text>
<text x="86.1" y="126.7" transform="rotate(-90 86.1 126.7)">1</text>
<text x="274.9" y="131.2">C</text>
<text x="194.3" y="151.6">1</text>
<text x="194.3" y="155.2">2</text>
<text x="194.3" y="153.4">3</text>
<text x="197.9" y="152.5">VIN</text>
<text x="197.9" y="154.3">CTRL</text>
<text x="203.5" y="152.5">VOUT</text>
<text x="210.9" y="155.2">4</text>
<text x="210.9" y="151.6">5</text>
<text x="117.2" y="160.7">6</text>
<text x="120.8" y="161.6">IN</text>
<text x="132.2" y="161.6">SW</text>
<text x="137.5" y="160.7">5</text>
<text x="197.9" y="156.1">GND</text>
<text x="205.8" y="156.1">NC</text>
<text x="19.2" y="164.4">1</text>
<text x="19.2" y="166.2">2</text>
<text x="117.2" y="165.3">1</text>
<text x="117.2" y="162.6">3</text>
<text x="120.8" y="166.2">COMP</text>
<text x="120.8" y="163.4">SHDN</text>
<text x="132.7" y="166.2">FB</text>
<text x="137.5" y="165.3">2</text>
<text x="19.2" y="168">3</text>
<text x="19.2" y="169.9">4</text>
<text x="19.2" y="171.7">5</text>
<text x="19.2" y="173.5">6</text>
<text x="117.2" y="170.8">4</text>
<text x="117.2" y="169">7</text>
<text x="120.8" y="171.7">GND</text>
<text x="120.8" y="169.9">ROSC</text>
<text x="132.9" y="171.7">SS</text>
<text x="137.5" y="170.8">8</text>
<text x="3.3" y="174.7">D</text>
<text x="19.2" y="175.3">7</text>
<text x="75.9" y="177.2">1</text>
<text x="81.5" y="174.2" transform="rotate(-90 81.5 174.2)">3</text>
<text x="274.9" y="174.7">D</text>
<text x="81.5" y="181.7" transform="rotate(-90 81.5 181.7)">2</text>
<text x="190.1" y="182.7">Title</text>
<text x="190.1" y="186.4">By:</text>
<text x="190.1" y="189.1">Date: 12/21/2016</text>
<text x="190.1" y="190.9">File:</text>
<text x="190.1" y="189.1">Date:</text>
<text x="203" y="186.4">Number:</text>
<text x="205.7" y="189.1">Time: 10:57:25 AMSheet 3</text>
<text x="219.5" y="186.4">Revision:</text>
<text x="225.9" y="189.1">of 4</text>
<text x="24.6" y="193.7">1</text>
<text x="70.5" y="193.7">2</text>
<text x="116.3" y="193.7">3</text>
<text x="162.2" y="193.7">4</text>
<text x="208.1" y="193.7">5</text>
<text x="254" y="193.7">6</text>
</g>
<g font-size="1.7" fill="#f00">
<text x="48.7" y="29.8">BT</text>
<text x="49.5" y="32.2">i</text>
<text x="84.5" y="71">BT</text>
<text x="85.3" y="73.4">i</text>
</g>
<g font-size="1.7" fill="#000080">
<text x="63.5" y="29.8">Li-Ion Battery Charger</text>
<text x="130.5" y="27.9">BAT1</text>
<text x="13.1" y="31.6">VIN</text>
<text x="55.5" y="35.5">LED1</text>
<text x="63.5" y="31.6">U5</text>
<text x="13.1" y="41.7">GND</text>
<text x="13.1" y="37.1">Pogo Pin</text>
<text x="40.4" y="38.7">4.7µF</text>
<text x="40.4" y="36.9">C24</text>
<text x="55.5" y="37.1">G</text>
<text x="60.4" y="40.6">R2</text>
<text x="63.5" y="40.8">MCP73831T-2ACI/OT</text>
<text x="84.3" y="38.7">R1</text>
<text x="84.3" y="40.6">6.04k</text>
<text x="114.2" y="40.6">DB2J20800L</text>
<text x="114.2" y="38.7">D1</text>
<text x="129.6" y="38.9">B3B-PH-SM4-TB</text>
<text x="13.1" y="47.2">Pogo Pin</text>
<text x="60.4" y="42.4">576</text>
<text x="63.5" y="42.6">3.75 V ~ 6 V</text>
<text x="84.3" y="42.4">0603</text>
<text x="84.6" y="44.4">sets charge current to 166 mA</text>
<text x="113.1" y="44.4">420mV @ 500mA</text>
<text x="114.2" y="42.4">500mA</text>
<text x="131.4" y="46.3">BAT2</text>
<text x="202.6" y="47">R9</text>
<text x="227.4" y="47.9">R10</text>
<text x="13.1" y="52.7">UART_TX</text>
<text x="63.5" y="51.8">U6</text>
<text x="63.5" y="49.9">Li-Ion Battery Charger</text>
<text x="170" y="51.8">10µF</text>
<text x="170.7" y="53.8">C27</text>
<text x="176" y="49.7">R11</text>
<text x="176" y="51.6">1M</text>
<text x="176.4" y="53.6">0603</text>
<text x="196.6" y="49">10µF</text>
<text x="197.3" y="51">C25</text>
<text x="202.6" y="48.8">1M</text>
<text x="203" y="50.8">0603</text>
<text x="221.3" y="49.9">10µF</text>
<text x="222.1" y="51.9">C26</text>
<text x="227.4" y="49.7">1M</text>
<text x="227.8" y="51.8">0603</text>
<text x="13.1" y="58.2">Pogo Pin</text>
<text x="21" y="58">R5</text>
<text x="21" y="59.8">100K</text>
<text x="55.5" y="55.6">LED2</text>
<text x="55.5" y="57.2">G</text>
<text x="84.3" y="57.1">R4</text>
<text x="84.3" y="58.9">6.04k</text>
<text x="116.9" y="57.1">DB2J20800L</text>
<text x="116.9" y="58.9">500mA</text>
<text x="116.9" y="55.2">D2</text>
<text x="130.5" y="57.2">B3B-PH-SM4-TB</text>
<text x="169.8" y="58.5">R15</text>
<text x="196.4" y="55.8">R13</text>
<text x="196.4" y="58.7">1M</text>
<text x="221.1" y="56.7">R14</text>
<text x="221.1" y="59.6">1M</text>
<text x="21.3" y="61.8">0603</text>
<text x="60.4" y="62.6">576</text>
<text x="60.4" y="60.7">R6</text>
<text x="63.5" y="60.9">MCP73831T-2ACI/OT</text>
<text x="63.5" y="62.7">3.75 V ~ 6 V</text>
<text x="84.3" y="60.7">0603</text>
<text x="84.6" y="62.7">sets charge current to 166 mA</text>
<text x="115.8" y="60.9">420mV @ 500mA</text>
<text x="132.3" y="65.5">BAT3</text>
<text x="169.8" y="63.3">0603</text>
<text x="169.8" y="61.5">1M</text>
<text x="180" y="61.8">Pg. 1</text>
<text x="196.4" y="60.5">0603</text>
<text x="221.1" y="61.5">0603</text>
<text x="63.5" y="71">Li-Ion Battery Charger</text>
<text x="13.1" y="72.8">UART_RX</text>
<text x="54.6" y="77.6">LED3</text>
<text x="63.5" y="72.8">U7</text>
<text x="119.7" y="76.3">DB2J20800L</text>
<text x="119.7" y="74.5">D3</text>
<text x="138.8" y="76.5">B3B-PH-SM4-TB</text>
<text x="13.1" y="78.3">Pogo Pin</text>
<text x="21" y="78.1">R7</text>
<text x="21" y="80">100K</text>
<text x="21.3" y="82">0603</text>
<text x="54.6" y="79.2">G</text>
<text x="59.5" y="83.6">R12</text>
<text x="63.5" y="82">MCP73831T-2ACI/OT</text>
<text x="64.5" y="83.8">3.75 V ~ 6 V</text>
<text x="84.3" y="81.8">0603</text>
<text x="84.3" y="78.1">R8</text>
<text x="84.3" y="80">6.04k</text>
<text x="114" y="81.1">420mV @ 500mA</text>
<text x="119.7" y="78.1">500mA</text>
<text x="59.5" y="85.4">576</text>
<text x="84.6" y="84.7">sets charge current to 166 mA</text>
<text x="11.3" y="92">I2C_SDA</text>
<text x="11.3" y="100.3">I2C_SCL</text>
<text x="11.3" y="97.5">Pogo Pin</text>
<text x="125" y="98.5">Q4</text>
<text x="125" y="100.3">FDN360P</text>
<text x="11.3" y="107.6">RESET</text>
<text x="11.3" y="105.8">Pogo Pin</text>
<text x="87.4" y="103.9">on/off push button</text>
<text x="87.4" y="105.8">on-time is instant</text>
<text x="105.4" y="107.4">R16</text>
<text x="114.6" y="107.4">R17</text>
<text x="121.3" y="107.6">C28</text>
<text x="130.5" y="105.8">Q5</text>
<text x="130.5" y="107.6">2N7002P</text>
<text x="146.9" y="107.4">C29</text>
<text x="154.9" y="107.4">R18</text>
<text x="160.8" y="107.6">C30</text>
<text x="11.3" y="113.1">Pogo Pin</text>
<text x="93.6" y="109.3">SW1</text>
<text x="105.4" y="109.3">10k</text>
<text x="110.2" y="109.6">C32</text>
<text x="114.6" y="109.3">100k</text>
<text x="121.3" y="109.4">0.1uF</text>
<text x="146.9" y="109.3">4.7µF</text>
<text x="148.7" y="112.6">R20</text>
<text x="154.9" y="109.3">100k</text>
<text x="160.8" y="109.4">0.1uF</text>
<text x="83.3" y="116.8">Q6</text>
<text x="90.1" y="114.9">SW-PB SMD 5mm Red</text>
<text x="110.2" y="114.8">1uF</text>
<text x="123" y="118.4">D4</text>
<text x="148.7" y="115.5">300K</text>
<text x="90.1" y="122.3">2N7002P</text>
<text x="123" y="124.2">BAT54</text>
<text x="145.2" y="124.1">off-time tau is 1.41 seconds</text>
<text x="79" y="129.4">D5</text>
<text x="89" y="130.9">R21</text>
<text x="65.4" y="134.2">Pg. 1</text>
<text x="79" y="135.3">BAT54</text>
<text x="89" y="133.8">10k</text>
<text x="47.8" y="143">100</text>
<text x="47.8" y="140">R22</text>
<text x="46.7" y="147.7">10k</text>
<text x="46.7" y="145.9">R23</text>
<text x="55.1" y="147.7">C33</text>
<text x="55.1" y="149.5">1uF</text>
<text x="123" y="149.5">L4</text>
<text x="196.6" y="149.7">U8</text>
<text x="109.9" y="155">R24</text>
<text x="123" y="153.9">10uH 3A</text>
<text x="143.2" y="155.4">D6</text>
<text x="218.4" y="155">C31</text>
<text x="15.8" y="161.6">CN2</text>
<text x="80.8" y="156.8">C34</text>
<text x="80.8" y="158.7">100uF</text>
<text x="88.1" y="156.8">C35</text>
<text x="88.1" y="158.7">100uF</text>
<text x="95.5" y="156.8">C36</text>
<text x="95.5" y="158.7">100uF</text>
<text x="102.8" y="156.8">C37</text>
<text x="102.8" y="158.7">10µF</text>
<text x="109.9" y="156.8">510</text>
<text x="119.5" y="158.9">U9</text>
<text x="158.6" y="160.5">R25</text>
<text x="167.9" y="156.8">C38</text>
<text x="167.9" y="158.7">0.1uF</text>
<text x="175.3" y="156.8">C39</text>
<text x="175.3" y="158.7">100uF</text>
<text x="196.6" y="158.9">TCR2EF33,LM(CT</text>
<text x="196.6" y="160.7">3.3 V LDO Regulator</text>
<text x="218.4" y="156.8">1uF</text>
<text x="158.6" y="164.2">±1%</text>
<text x="158.6" y="166">0402</text>
<text x="158.6" y="162.3">64.9K</text>
<text x="176.4" y="166.2">Place close to SC4501 GND</text>
<text x="198.4" y="162.6">CTRL high = ON</text>
<text x="103.5" y="171.5">20k</text>
<text x="103.5" y="169.7">R26</text>
<text x="109.1" y="173.4">R28</text>
<text x="119.5" y="173.5">SC4501</text>
<text x="158.6" y="171.5">20k</text>
<text x="158.6" y="169.7">R27</text>
<text x="85.5" y="175.9">Q8</text>
<text x="85.5" y="177.7">2N7002P</text>
<text x="97.5" y="175.3">2200pF</text>
<text x="97.5" y="177.2">C41</text>
<text x="109.1" y="175.2">20k</text>
<text x="135.1" y="175.3">C40</text>
<text x="135.1" y="177.2">0.1uF</text>
<text x="11.3" y="182.7">JST-B7B-PH-SM4-TB</text>
<text x="55.3" y="183.6">If we're charging, this turns 5V bus off</text>
<text x="236.9" y="182.7">OLogic, Inc.</text>
<text x="236.9" y="184.5">1394 Borregas Ave.</text>
<text x="194.7" y="190.9">CTR-Lower-Main-Board-Rev-A-Power-3.SchDoc</text>
<text x="236.9" y="186.4">Sunnyvale, CA</text>
<text x="236.9" y="188.2">94089 USA</text>
<text x="236.9" y="190">(650) 996-1490</text>
</g>
<g font-size="1.7" fill="#800000">
<text x="100.4" y="29.8">VBAT1</text>
<text x="31.4" y="33.4">VIN_5V</text>
<text x="137.9" y="37.1">GND</text>
<text x="199.5" y="41.7">VBAT2</text>
<text x="224.2" y="40.8">VBAT3</text>
<text x="172.9" y="43.5">VBAT1</text>
<text x="37" y="52.7">GND</text>
<text x="81.9" y="48.1">GND</text>
<text x="99.5" y="48.1">VBAT2</text>
<text x="20.4" y="54.5">UART_TX</text>
<text x="138.8" y="55.4">GND</text>
<text x="175.5" y="59.1">BAT_MON1</text>
<text x="202.1" y="56.3">BAT_MON2</text>
<text x="226.8" y="57.2">BAT_MON3</text>
<text x="164.5" y="64.6">GND</text>
<text x="191.1" y="61.8">GND</text>
<text x="215.9" y="62.7">GND</text>
<text x="18.6" y="67.3">GND</text>
<text x="81.9" y="68.2">GND</text>
<text x="102.2" y="67.3">VBAT3</text>
<text x="20.4" y="74.6">UART_RX</text>
<text x="139.7" y="74.6">GND</text>
<text x="18.6" y="87.5">GND</text>
<text x="81.9" y="89.3">GND</text>
<text x="25" y="93.9">I2C_DAT</text>
<text x="25" y="102.1">I2C_SCK</text>
<text x="108.2" y="102.1">VBAT</text>
<text x="147" y="102.1">VSW</text>
<text x="25" y="109.4">RESET</text>
<text x="139.7" y="116.8">GND</text>
<text x="163.6" y="114.9">GND</text>
<text x="67.2" y="131.4">POWER_OFF</text>
<text x="78.3" y="126.8">GND</text>
<text x="92.9" y="136.9">GND</text>
<text x="59" y="140.5">VCHRG_OFF</text>
<text x="77.3" y="149.7">VSW</text>
<text x="152.4" y="149.7">5V</text>
<text x="215.1" y="149.7">3.3V</text>
<text x="44.3" y="155.2">GND</text>
<text x="51.6" y="155.2">GND</text>
<text x="25" y="163.4">VIN_5V</text>
<text x="25" y="165.3">UART_RX</text>
<text x="25" y="167.1">UART_TX</text>
<text x="191.1" y="162.6">GND</text>
<text x="215" y="162.6">GND</text>
<text x="25" y="170.8">I2C_SCK</text>
<text x="25" y="169">I2C_DAT</text>
<text x="25" y="172.6">RESET</text>
<text x="77.3" y="168">GND</text>
<text x="164.5" y="168">GND</text>
<text x="23.2" y="179.9">GND</text>
<text x="114" y="184.5">GND</text>
<text x="80.1" y="188.2">GND</text>
</g>
</svg>
